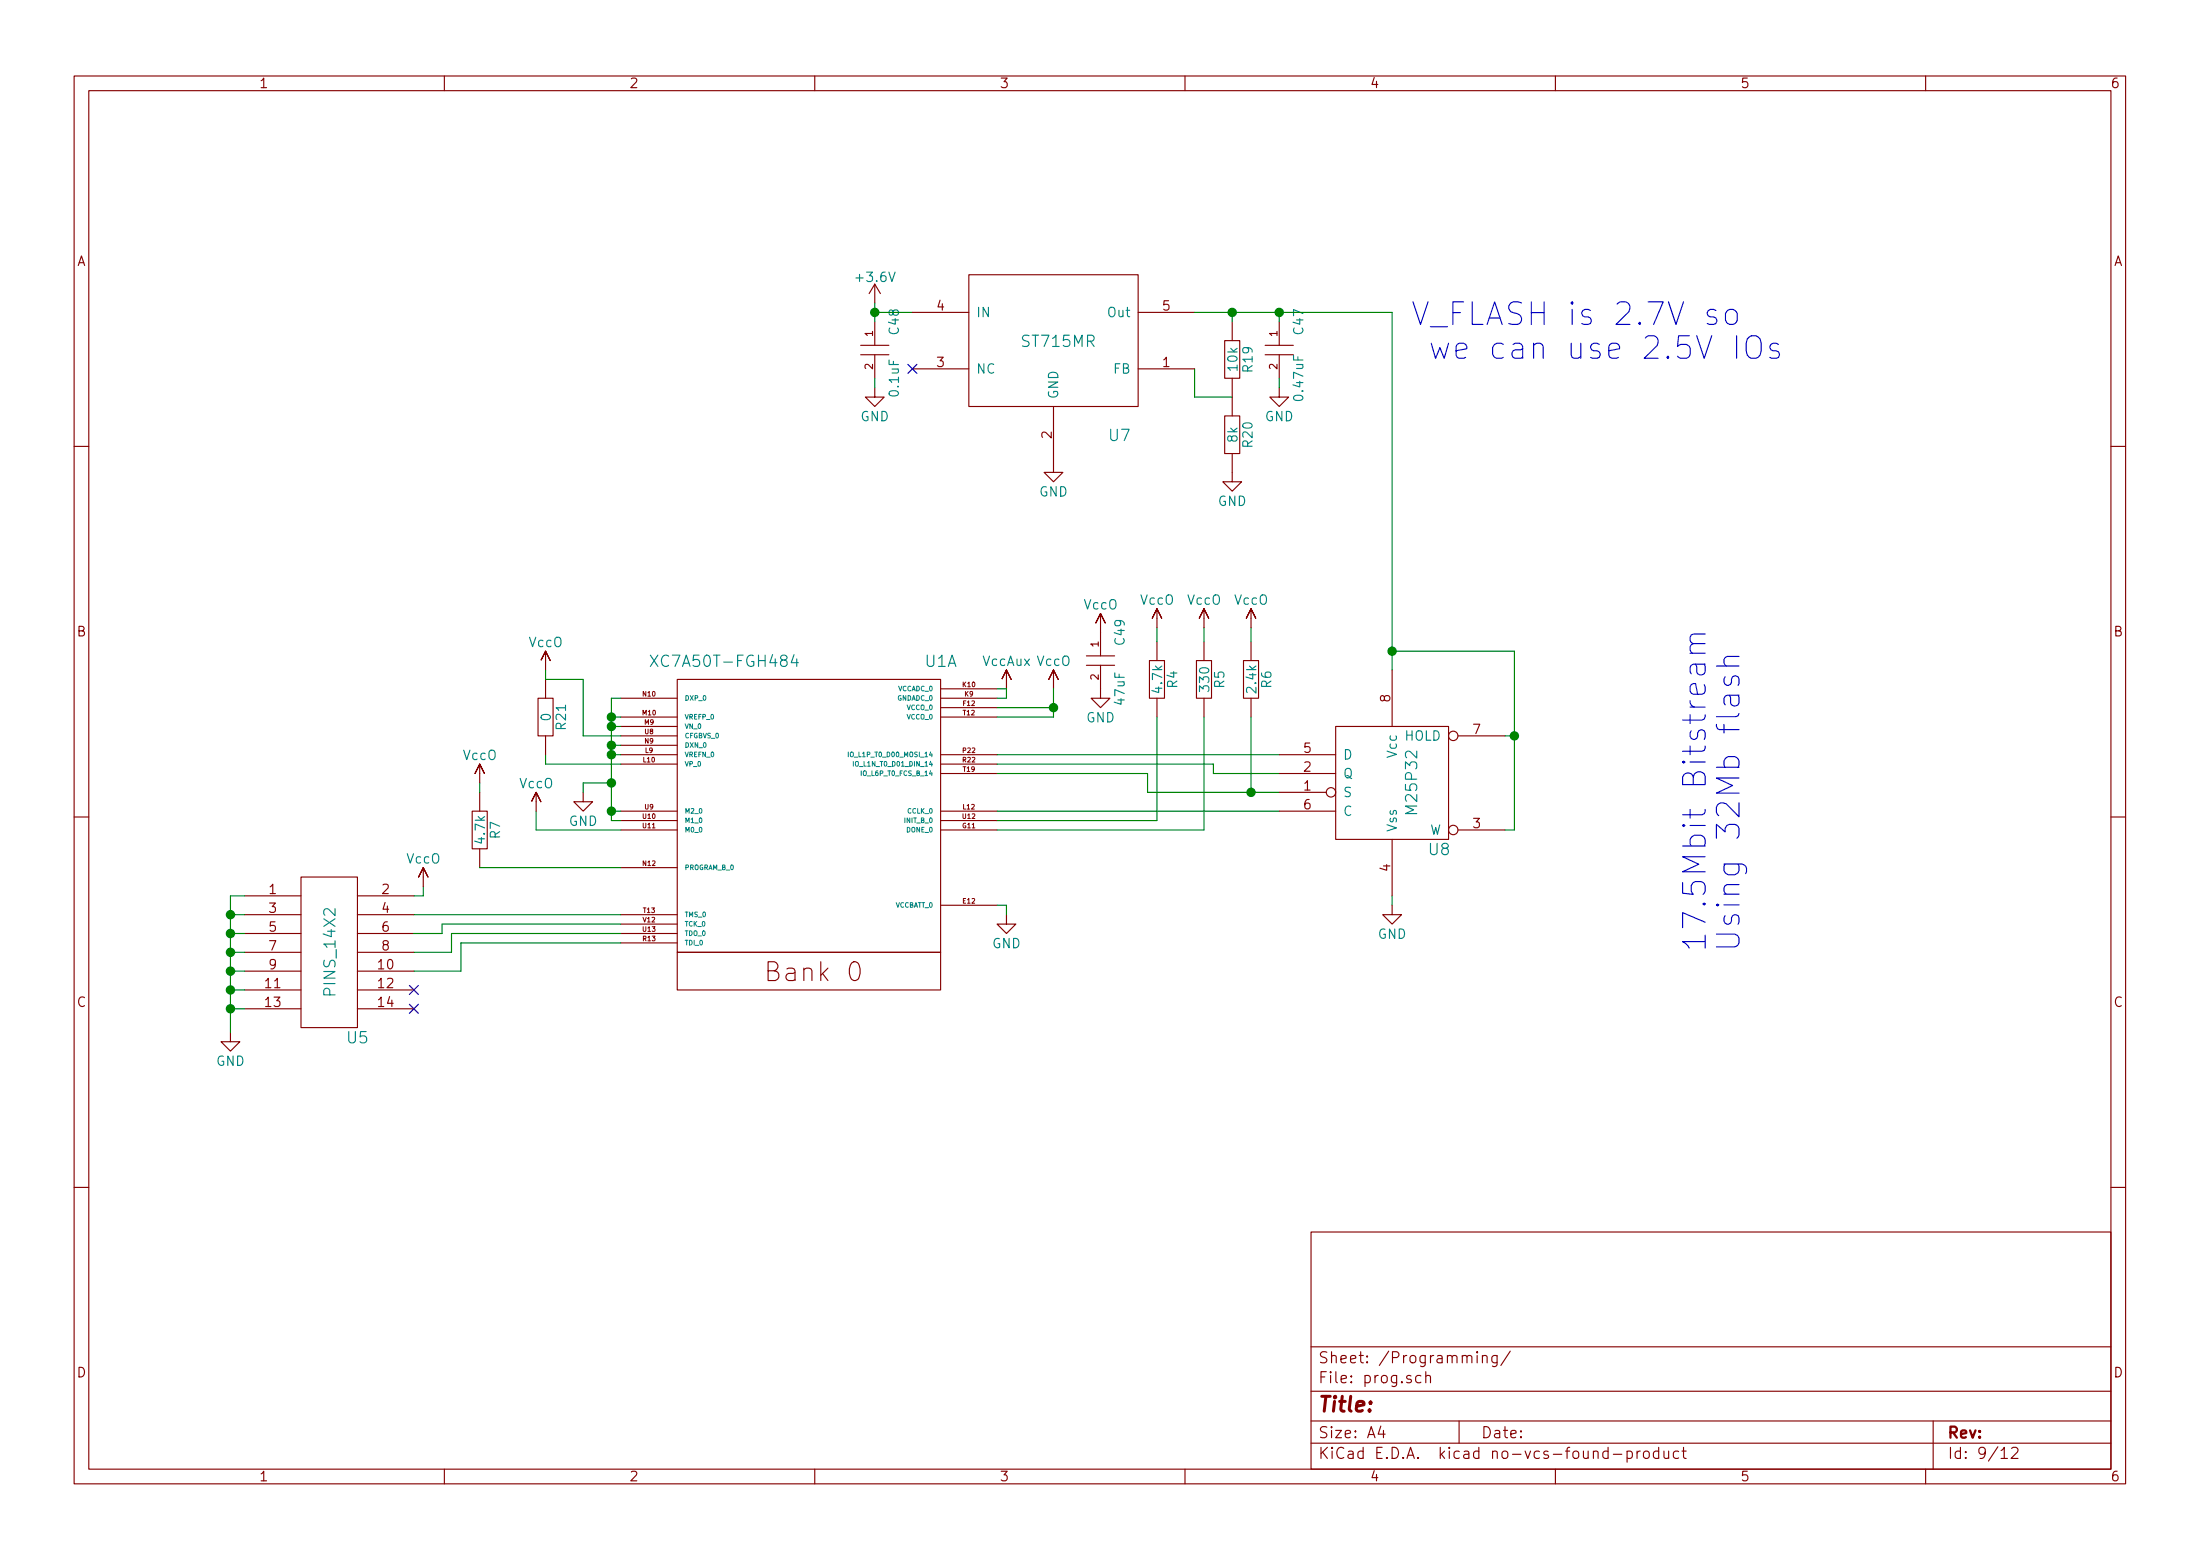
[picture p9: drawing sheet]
<svg xmlns="http://www.w3.org/2000/svg" width="297mm" height="210mm" viewBox="0 0 297 210" stroke-linecap="round" stroke-linejoin="round" font-family="sans-serif">
<g fill="none" stroke="#840000" stroke-width=".15">
<path d="M10 10.3h277v189.9h-277zM12 12.2h273v186.1h-273zM60 10.3v1.9M110 10.3v1.9M160 10.3v1.9M210 10.3v1.9M260 10.3v1.9M118.1 38.3v2.6M118.1 38.3l-.8 1.3M118.1 38.3l.8 1.3M130.8 37.1h22.9v17.8h-22.9zM116.2 47.9h3.8"/>
<path d="M116.2 46.6h3.8M118.1 52.3v1.3h1.3l-1.3 1.3-1.3-1.3h1.3M118.1 43.4v3.2M118.1 47.9v3.1M123.2 49.8h7.6M123.2 42.2h7.6M142.2 54.9v8.8h1.3l-1.3 1.3-1.2-1.3h1.2M153.7 49.8h7.6M153.7 42.2h7.6M165.4 46h2v5h-2zM165.4 56.1h2v5.1h-2zM166.4 43.4v2.6"/>
<path d="M166.4 51v5.1M170.8 47.9h3.8M170.8 46.6h3.8M172.7 52.3v1.3h1.3l-1.3 1.3-1.3-1.3h1.3M172.7 43.4v3.2M172.7 47.9v3.1M10 60.2h2M166.4 61.2v3.8h1.2l-1.2 1.3-1.3-1.3h1.3M285 60.2h2M72.6 94.2h2.1v5.1h-2.1zM73.7 87.9l-.7 1.2 .7-1.2 .6 1.2-.6-1.2v2.5M73.7 91.7v2.5"/>
<path d="M73.7 99.3v2.5M83.8 99.3h7.6M83.8 94.2h7.6M83.8 98h7.6M83.8 96.8h7.6M91.4 91.7h35.6v36.8h-35.6zM127 94.2h7.6M127 93h7.6M127 96.8h7.6M127 95.5h7.6M135.9 90.4l-.6 1.3 .6-1.3 .6 1.3-.6-1.3v2.6M142.2 90.4l-.6 1.3 .6-1.3 .7 1.3-.7-1.3v2.6"/>
<path d="M146.7 89.8h3.8M146.7 88.5h3.8M148.6 82.8l-.6 1.3 .6-1.3 .6 1.3-.6-1.3v5.7M148.6 89.8v4.4h1.3l-1.3 1.3-1.3-1.3h1.3M155.2 89.1h2v5.1h-2zM156.2 82.2l-.6 1.2 .6-1.2 .6 1.2-.6-1.2v2.5M156.2 86.6v2.5M156.2 94.2v2.6M161.5 89.1h2.1v5.1h-2.1zM162.6 82.2l-.7 1.2 .7-1.2 .6 1.2-.6-1.2v2.5M162.6 86.6v2.5M162.6 94.2v2.6"/>
<path d="M167.9 89.1h2v5.1h-2zM168.9 82.2l-.6 1.2 .6-1.2 .6 1.2-.6-1.2v2.5M168.9 86.6v2.5M168.9 94.2v2.6M180.3 98h15.3v15.3h-15.3zM188 90.4v7.6M196.8 99.3h6.4M10 110.3h2M40.6 118.4h7.7v20.3h-7.7zM57.1 117.1l-.6 1.3 .6-1.3 .7 1.3-.7-1.3v2.5M63.8 109.5h2v5h-2zM64.8 103.1l-.7 1.3 .7-1.3 .6 1.3-.6-1.3v2.6"/>
<path d="M64.8 106.9v2.6M64.8 114.5v2.6M72.4 106.9l-.6 1.3 .6-1.3 .6 1.3-.6-1.3v2.6M78.7 106.9v1.3h1.3l-1.3 1.3-1.2-1.3h1.2M83.8 101.8h7.6M83.8 100.6h7.6M83.8 109.5h7.6M83.8 103.1h7.6M83.8 110.7h7.6M83.8 112h7.6M83.8 117.1h7.6M127 101.8h7.6"/>
<path d="M127 109.5h7.6M127 103.1h7.6M127 110.7h7.6M127 112h7.6M127 104.4h7.6M172.7 101.8h7.6M172.7 109.5h7.6M172.7 104.4h7.6M172.7 106.9h6.4M188 113.3v7.6M196.8 112h6.4M285 110.3h2"/>
<path d="M31.1 139.3v1.3h1.3l-1.3 1.3-1.3-1.3h1.3M33 123.4h7.6M33 126h7.6M33 120.9h7.6M33 128.5h7.6M33 131.1h7.6M33 133.6h7.6M33 136.1h7.6M48.3 123.4h7.6M48.3 126h7.6M48.3 120.9h7.6M48.3 128.5h7.6"/>
<path d="M48.3 131.1h7.6M48.3 133.6h7.6M48.3 136.1h7.6M83.8 124.7h7.6M83.8 127.2h7.6M83.8 123.4h7.6M83.8 126h7.6M91.4 128.5h35.6v5.1h-35.6zM127 122.2h7.6M135.9 123.4v1.3h1.3l-1.3 1.3-1.3-1.3h1.3M188 122.2v1.2h1.2l-1.2 1.3-1.3-1.3h1.3M10 160.2h2"/>
<path d="M177 166.3h108v32h-108zM285 160.2h2M60 198.3v1.9M110 198.3v1.9M160 198.3v1.9M177 194.8h108M177 191.8h108M177 187.8h108M177 181.8h108M186.4 192.5l-.3 1h.9M186.8 193v1M191.8 185.7l-.4-.1-.3 .3 .1 .6 .2 .1 .4-.1"/>
<path d="M192.5 185.7a.38 .38 0 0 1 .6 .1v.8M192.5 185.1v1.5M197 191.8v3M199.4 182.4v.1v.1l.1-.1-.1-.1v.2M199.4 182.9v1M200.2 183.1a.38 .38 0 0 1 .6 0v.8M200.2 182.9v1M202.1 182.9v1.2a.39 .39 0 0 1-.6 .2M202.1 183l-.4-.1-.3 .3 .1 .6 .2 .1 .4-.1M203.9 182.3l-1.3 2M210 198.3v1.9M217.8 196.3h1.2"/>
<path d="M219.7 195.9a.48 .48 0 0 1 .6 .1l.1 .1-.1 .6a.48 .48 0 0 1-.6 0M219.7 195.8v1.5M221 195.8v1M221.5 195.8l-.3 .1-.2 .2M222 196a.41 .41 0 0 1 .7 .1v.4a.41 .41 0 0 1-.4 .3 .41 .41 0 0 1-.4-.3zM224 195.9l-.5-.1-.3 .3 .1 .6 .2 .1 .5-.1M224 195.3v1.5M224.7 195.8v.9a.4 .4 0 0 0 .6 0M225.3 195.8v1M226.6 195.9l-.4-.1-.3 .3 .1 .6 .2 .1 .4-.1M227.1 195.8h.6M227.3 195.3v1.3l.2 .2h.2"/>
<path d="M260 198.3v1.9M261 191.8v6.5M270.2 195.8l.4-.5v1.5M270.2 196.8h.8M271.6 195.5l.2-.2 .5 .1a.37 .37 0 0 1 .1 .6l-.9 .8h1"/>
<circle cx="196.2" cy="99.3" r=".63"/>
<circle cx="179.7" cy="106.9" r=".63"/>
<circle cx="196.2" cy="112" r=".63"/>
</g>
<path d="M114.5 101.5v.6M114.8 101.6l.2-.1 .2 .1-.1 .5h-.1l-.2-.1zM115.2 102.8v.6M115.5 102.8h.1h.3l-.1 .6h-.2l-.1-.1zM116.3 104v.7" fill="none" stroke="#008484" stroke-width=".14"/>
<path d="M87.8 88.4l1 1.5M88.8 88.4l-1 1.5M107.2 88.3l-.4 1.1h1M107.6 88.9v1" fill="none" stroke="#008484" stroke-width=".15"/>
<g fill="none" stroke="#008400" stroke-width=".15">
<path d="M118.1 40.9v2.5M118.1 51v1.3M118.1 42.2h5.1M161.3 42.2h26.7v48.2M161.3 49.8v3.8h5.1M166.4 42.2v1.2M172.7 42.2v1.2M172.7 51v1.3M73.7 90.4v1.3h5v7.6h5.1M82.5 96.8h1.3M82.5 98h1.3M83.8 94.2h-1.3v16.5h1.3"/>
<path d="M134.6 93h1.3v1.2h-1.3M134.6 95.5h7.6M142.2 93v3.8h-7.6M156.2 96.8v13.9h-21.6M156.2 84.7v1.9M162.6 96.8v15.2h-28M162.6 84.7v1.9M168.9 84.7v1.9M168.9 96.8v10.1M188 87.9h16.5v24.1h-1.3M203.2 99.3h1.3M57.1 119.6v1.3h-1.2"/>
<path d="M64.8 117.1h19M64.8 105.7v1.2M72.4 109.5v2.5h11.4M73.7 101.8v1.3h10.1M82.5 101.8h1.3M82.5 109.5h1.3M82.5 105.7h-3.8v1.2M82.5 100.6h1.3M134.6 103.1h29.2v1.3h8.9M134.6 104.4h20.3v2.5h17.8M134.6 101.8h38.1M134.6 109.5h38.1"/>
<path d="M31.1 123.4h1.9M31.1 126h1.9M31.1 128.5h1.9M31.1 131.1h1.9M31.1 133.6h1.9M31.1 136.1h1.9M33 120.9h-1.9v18.4M55.9 123.4h27.9M83.8 124.7h-24.1v1.3h-3.8M83.8 126h-22.8v2.5h-5.1M83.8 127.2h-21.6v3.9h-6.3M134.6 122.2h1.3v1.2"/>
<path d="M188 120.9v1.3"/>
</g>
<path d="M122.6 49.2l1.2 1.2M123.8 49.2l-1.2 1.2M55.3 133l1.2 1.2M55.3 135.5l1.2 1.2M56.5 133l-1.2 1.2M56.5 135.5l-1.2 1.2" fill="none" stroke="#000084" stroke-width=".15"/>
<g fill="#008400" stroke="#008400" stroke-width=".25">
<circle cx="31.1" cy="133.6" r=".51"/>
<circle cx="31.1" cy="131.1" r=".51"/>
<circle cx="31.1" cy="128.5" r=".51"/>
<circle cx="31.1" cy="126" r=".51"/>
<circle cx="31.1" cy="123.4" r=".51"/>
<circle cx="31.1" cy="136.1" r=".51"/>
<circle cx="168.9" cy="106.9" r=".51"/>
<circle cx="82.6" cy="109.5" r=".51"/>
<circle cx="188" cy="87.9" r=".51"/>
<circle cx="204.5" cy="99.3" r=".51"/>
<circle cx="118.1" cy="42.2" r=".51"/>
<circle cx="142.2" cy="95.5" r=".51"/>
<circle cx="82.6" cy="105.7" r=".51"/>
<circle cx="82.6" cy="100.6" r=".51"/>
<circle cx="82.6" cy="96.8" r=".51"/>
<circle cx="82.6" cy="101.8" r=".51"/>
<circle cx="82.6" cy="98" r=".51"/>
<circle cx="172.7" cy="42.2" r=".51"/>
<circle cx="166.4" cy="42.2" r=".51"/>
</g>
<g fill="none" stroke="#0000c2" stroke-width=".15">
<path d="M231.7 41.9l-.3-.1h-.5l-.2 .1-.2 .3 .2 .4 1 .3 .1 .3-.1 .5-.3 .1h-.6l-.3-.1M233.2 41.9a.83 .83 0 0 1 1.4 .4v.9a.83 .83 0 0 1-.8 .6 .83 .83 0 0 1-.8-.6v-.9zM234.5 45.3v3.1M235.9 45.7a1.02 1.02 0 0 1 1.2-.4 1.02 1.02 0 0 1 .7 1v1l-.2 .6a1.03 1.03 0 0 1-1.7 0l-.1-.6v-1zM240.1 46.5l-.3-.2h-.4l-.3 .2-.1 .3 .1 .4 1 .3 .2 .3-.2 .4-.3 .2h-.6l-.2-.2M228.2 88.2h2M228.9 89.6l.2 .3v.7a.59 .59 0 0 0 .6 .5 .59 .59 0 0 0 .5-.5v-.7l-.1-.3M230.2 89.6h-1.6l-.3 .2-.1 .3v.5l.1 .3M230.2 86.9h-1.6l-.3 .1a.78 .78 0 0 0 .2 1.2M230.2 85.6h-1.6l-.3 .1-.1 .3v.4l.1 .3 .3 .2M231.7 89.9h3.1M232.9 91.3l-.1 .3v.5l.1 .2 .3 .2 .5-.2 .2-1 .3-.1 .5 .1 .1 .3v.6l-.1 .3"/>
<path d="M233.5 93.8l.2 .3v.7a.59 .59 0 0 0 .5 .5 .59 .59 0 0 0 .6-.5v-.7l-.1-.3M234.8 93.8h-1.6l-.3 .2-.1 .3v.5l.1 .3M234.8 88.6h-1.6l-.3 .1a.78 .78 0 0 0 .2 1.2"/>
</g>
<g font-size="4.2" fill="#0000c2">
<text x="190.5" y="43.9">V_FLASH is 2.7V so</text>
<text x="191.7" y="48.5">we can use 2.5V IOs</text>
<text x="230.4" y="128.5" transform="rotate(-90 230.4 128.5)">17.5Mbit Bitstream</text>
<text x="234.9" y="128.5" transform="rotate(-90 234.9 128.5)">Using 32Mb flash</text>
</g>
<text font-size="3.5" fill="#840000" x="104.1" y="132.5">Bank 0</text>
<text font-size="2.8" fill="#840000" x="178" y="190.5">Title:</text>
<g font-size="2.1" fill="#008484">
<text x="138.1" y="46.8">ST715MR</text>
<text x="149.8" y="59.5">U7</text>
<text x="88.8" y="90">XC7A50T-FGH484</text>
<text x="124.9" y="90">U1A</text>
<text x="191.4" y="109.6" transform="rotate(-90 191.4 109.6)">M25P32</text>
<text x="193" y="115.4">U8</text>
<text x="45.3" y="134" transform="rotate(-90 45.3 134)">PINS_14X2</text>
<text x="46.9" y="140.8">U5</text>
</g>
<g font-size="2.1" fill="#840000">
<text x="178" y="184">Sheet: /Programming/</text>
<text x="178" y="186.7">File: prog.sch</text>
<text x="178" y="196.9">KiCad E.D.A. kicad no-vcs-found-product</text>
<text x="178" y="194.1">Size: A4</text>
<text x="200" y="194.1">Date:</text>
<text x="263" y="194.1">Rev:</text>
<text x="263" y="196.9">Id: 9/12</text>
</g>
<g font-size="1.8" fill="#840000">
<text x="35" y="11.9">1</text>
<text x="85" y="11.9">2</text>
<text x="135" y="11.9">3</text>
<text x="185" y="11.9">4</text>
<text x="235" y="11.9">5</text>
<text x="285" y="11.9">6</text>
<text x="10.4" y="35.9">A</text>
<text x="285.4" y="35.9">A</text>
<text x="126.5" y="41.9">4</text>
<text x="157" y="41.9">5</text>
<text x="126.5" y="49.5">3</text>
<text x="157" y="49.5">1</text>
<text x="142" y="59.2" transform="rotate(-90 142 59.2)">2</text>
<text x="10.4" y="85.9">B</text>
<text x="285.4" y="85.9">B</text>
<text x="187.7" y="94.7" transform="rotate(-90 187.7 94.7)">8</text>
<text x="176" y="101.6">5</text>
<text x="198.9" y="99.1">7</text>
<text x="176" y="106.7">1</text>
<text x="176" y="104.1">2</text>
<text x="176" y="109.2">6</text>
<text x="198.9" y="111.8">3</text>
<text x="187.7" y="117.6" transform="rotate(-90 187.7 117.6)">4</text>
<text x="36.3" y="120.6">1</text>
<text x="36.3" y="123.2">3</text>
<text x="36.3" y="125.7">5</text>
<text x="51.6" y="120.6">2</text>
<text x="51.6" y="123.2">4</text>
<text x="51.6" y="125.7">6</text>
<text x="36.3" y="128.3">7</text>
<text x="36.3" y="130.8">9</text>
<text x="51.1" y="130.8">10</text>
<text x="51.6" y="128.3">8</text>
<text x="10.4" y="135.9">C</text>
<text x="35.9" y="133.3">11</text>
<text x="35.9" y="135.9">13</text>
<text x="51.1" y="133.3">12</text>
<text x="51.1" y="135.9">14</text>
<text x="285.4" y="135.9">C</text>
<text x="10.4" y="185.9">D</text>
<text x="285.4" y="185.9">D</text>
<text x="35" y="199.9">1</text>
<text x="85" y="199.9">2</text>
<text x="135" y="199.9">3</text>
<text x="185" y="199.9">4</text>
<text x="235" y="199.9">5</text>
<text x="285" y="199.9">6</text>
</g>
<g font-size="1.8" fill="#008484">
<text x="115.8" y="38">+3.6V</text>
<text x="121.4" y="45.1" transform="rotate(-90 121.4 45.1)">C48</text>
<text x="131.8" y="42.8">IN</text>
<text x="149.6" y="42.8">Out</text>
<text x="176" y="45.1" transform="rotate(-90 176 45.1)">C47</text>
<text x="121.4" y="53.4" transform="rotate(-90 121.4 53.4)">0.1uF</text>
<text x="131.8" y="50.4">NC</text>
<text x="142.9" y="53.8" transform="rotate(-90 142.9 53.8)">GND</text>
<text x="150.3" y="50.4">FB</text>
<text x="167.1" y="50" transform="rotate(-90 167.1 50)">10k</text>
<text x="169.1" y="50.1" transform="rotate(-90 169.1 50.1)">R19</text>
<text x="176" y="53.8" transform="rotate(-90 176 53.8)">0.47uF</text>
<text x="116.2" y="56.8">GND</text>
<text x="167.1" y="59.6" transform="rotate(-90 167.1 59.6)">8k</text>
<text x="170.8" y="56.8">GND</text>
<text x="169.1" y="60.3" transform="rotate(-90 169.1 60.3)">R20</text>
<text x="140.3" y="67">GND</text>
<text x="164.4" y="68.3">GND</text>
<text x="146.3" y="82.2">VccO</text>
<text x="153.9" y="81.6">VccO</text>
<text x="160.3" y="81.6">VccO</text>
<text x="166.6" y="81.6">VccO</text>
<text x="71.4" y="87.3">VccO</text>
<text x="132.7" y="89.9">VccAux</text>
<text x="140" y="89.9">VccO</text>
<text x="151.8" y="87" transform="rotate(-90 151.8 87)">C49</text>
<text x="151.8" y="95" transform="rotate(-90 151.8 95)">47uF</text>
<text x="156.9" y="93.4" transform="rotate(-90 156.9 93.4)">4.7k</text>
<text x="159" y="92.8" transform="rotate(-90 159 92.8)">R4</text>
<text x="163.3" y="93.2" transform="rotate(-90 163.3 93.2)">330</text>
<text x="165.3" y="92.8" transform="rotate(-90 165.3 92.8)">R5</text>
<text x="169.6" y="93.4" transform="rotate(-90 169.6 93.4)">2.4k</text>
<text x="171.7" y="92.8" transform="rotate(-90 171.7 92.8)">R6</text>
<text x="74.4" y="97.3" transform="rotate(-90 74.4 97.3)">0</text>
<text x="76.4" y="98.4" transform="rotate(-90 76.4 98.4)">R21</text>
<text x="146.6" y="97.5">GND</text>
<text x="189.6" y="99.9">HOLD</text>
<text x="62.5" y="102.6">VccO</text>
<text x="70.1" y="106.4">VccO</text>
<text x="181.4" y="107.6">S</text>
<text x="181.4" y="105">Q</text>
<text x="181.4" y="102.5">D</text>
<text x="188.6" y="102.2" transform="rotate(-90 188.6 102.2)">Vcc</text>
<text x="65.5" y="113.7" transform="rotate(-90 65.5 113.7)">4.7k</text>
<text x="67.5" y="113.1" transform="rotate(-90 67.5 113.1)">R7</text>
<text x="76.8" y="111.4">GND</text>
<text x="181.4" y="110.1">C</text>
<text x="188.6" y="112.3" transform="rotate(-90 188.6 112.3)">Vss</text>
<text x="192.9" y="112.6">W</text>
<text x="54.9" y="116.5">VccO</text>
<text x="133.9" y="128">GND</text>
<text x="186" y="126.7">GND</text>
<text x="29.2" y="143.8">GND</text>
</g>
<g font-size="1.4" fill="#840000">
<text x="117.9" y="45.4" transform="rotate(-90 117.9 45.4)">1</text>
<text x="172.5" y="45.4" transform="rotate(-90 172.5 45.4)">1</text>
<text x="117.9" y="49.8" transform="rotate(-90 117.9 49.8)">2</text>
<text x="172.5" y="49.8" transform="rotate(-90 172.5 49.8)">2</text>
<text x="148.3" y="87.3" transform="rotate(-90 148.3 87.3)">1</text>
<text x="148.3" y="91.7" transform="rotate(-90 148.3 91.7)">2</text>
</g>
<g font-size=".9" fill="#840000">
<text x="86.8" y="94">N10</text>
<text x="130" y="92.7">K10</text>
<text x="130" y="95.2">F12</text>
<text x="130.3" y="94">K9</text>
<text x="86.8" y="96.5">M10</text>
<text x="87" y="97.8">M9</text>
<text x="87.1" y="99.1">U8</text>
<text x="87.1" y="100.3">N9</text>
<text x="87.1" y="101.6">L9</text>
<text x="130" y="101.6">P22</text>
<text x="130" y="96.5">T12</text>
<text x="86.9" y="102.9">L10</text>
<text x="130" y="102.9">R22</text>
<text x="130" y="104.1">T19</text>
<text x="86.8" y="110.5">U10</text>
<text x="86.8" y="111.8">U11</text>
<text x="87.1" y="109.2">U9</text>
<text x="130" y="111.8">G11</text>
<text x="130" y="110.5">U12</text>
<text x="130" y="109.2">L12</text>
<text x="86.8" y="116.8">N12</text>
<text x="86.8" y="125.7">U13</text>
<text x="86.8" y="124.5">V12</text>
<text x="86.9" y="123.2">T13</text>
<text x="130" y="121.9">E12</text>
<text x="86.8" y="127">R13</text>
</g>
<g font-size=".9" fill="#008484">
<text x="92.5" y="94.5">DXP_0</text>
<text x="121.1" y="94.5">GNDADC_0</text>
<text x="121.2" y="93.3">VCCADC_0</text>
<text x="122.5" y="95.8">VCCO_0</text>
<text x="92.5" y="99.6">CFGBVS_0</text>
<text x="92.5" y="98.3">VN_0</text>
<text x="92.5" y="100.9">DXN_0</text>
<text x="92.5" y="97.1">VREFP_0</text>
<text x="122.5" y="97.1">VCCO_0</text>
<text x="92.5" y="102.2">VREFN_0</text>
<text x="92.5" y="103.4">VP_0</text>
<text x="115.1" y="102.2">IO_L1P_T0_D00_MOSI_14</text>
<text x="115.7" y="103.4">IO_L1N_T0_D01_DIN_14</text>
<text x="116.5" y="104.7">IO_L6P_T0_FCS_B_14</text>
<text x="92.5" y="109.8">M2_0</text>
<text x="92.5" y="111">M1_0</text>
<text x="92.5" y="112.3">M0_0</text>
<text x="122.2" y="111">INIT_B_0</text>
<text x="122.5" y="112.3">DONE_0</text>
<text x="122.6" y="109.8">CCLK_0</text>
<text x="92.5" y="117.4">PROGRAM_B_0</text>
<text x="92.5" y="125">TCK_0</text>
<text x="92.5" y="123.7">TMS_0</text>
<text x="120.8" y="122.5">VCCBATT_0</text>
<text x="92.5" y="127.6">TDI_0</text>
<text x="92.5" y="126.3">TDO_0</text>
</g>
</svg>
